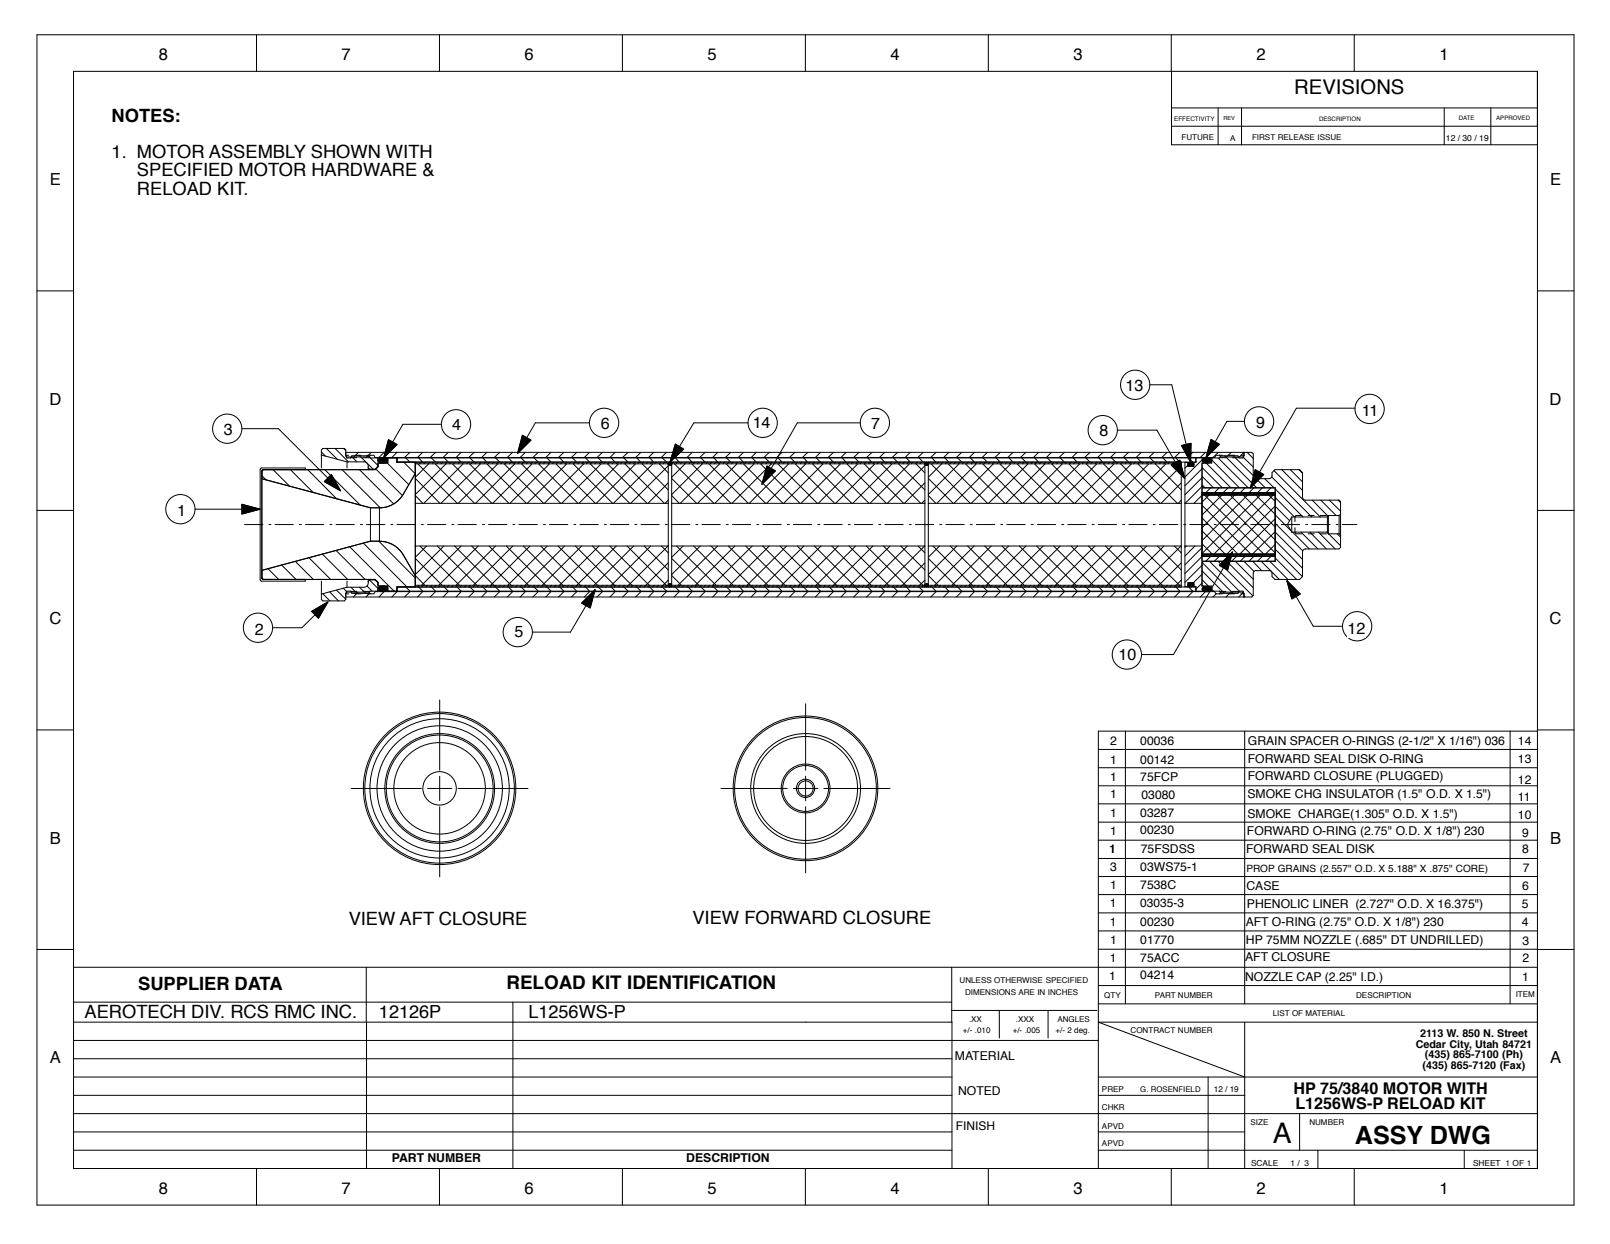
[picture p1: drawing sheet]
<svg xmlns="http://www.w3.org/2000/svg" width="279mm" height="216mm" viewBox="0 0 279 216" stroke-linecap="round" stroke-linejoin="round" font-family="sans-serif">
<g fill="none" stroke="#000" stroke-width=".17">
<path d="M6.4 6h266.8v203.1h-266.8zM12.8 12.4h254v190.4h-254zM44.5 6v6.4M76.3 6v6.4M108 6v6.4M139.8 6v6.4M171.5 6v6.4M203.3 6v6.4M203.3 18.7h63.5M203.3 12.4v12.7h63.5M211.4 18.7v6.4M215.5 18.7v6.4"/>
<path d="M235 6v6.4M250.6 18.7v6.4M258.7 18.7v6.4M203.3 21.9h63.5M6.4 50.5h6.4M266.8 50.5h6.4M6.4 88.6h6.4M266.8 88.6h6.4M6.4 126.7h6.4M190.6 139.5h76.2M190.6 136.4h76.2M190.6 133.2h76.2"/>
<path d="M190.6 130.1h76.2M195.3 126.9v47.3M216 126.9v47.3M262.1 126.9v47.3M266.8 126.7h6.4M266.8 126.9h-76.2v75.9M190.6 158.4h76.2M190.6 155.3h76.2M190.6 152.1h76.2M190.6 149h76.2M190.6 145.8h76.2M190.6 142.7h76.2"/>
<path d="M6.4 164.8h6.4M12.8 167.9h254M12.8 177.4h152.4v25.4M12.8 173.9h152.4M63.6 167.9v9.4M63.6 177.4v25.4M89 173.9v28.9M165.2 167.9v9.5M165.2 175.4h25.2M173.4 175.4v4.7M181.9 175.4v4.7M190.6 174.2h76.2"/>
<path d="M190.6 171h76.2M190.6 164.7h76.2M190.6 161.6h76.2M216 177.4v25.4M266.8 177.4h-76.2l25.4 9.5M266.8 164.8h6.4M12.8 199.6h152.4M12.8 193.3h254M12.8 190.1h152.4M12.8 180.6h177.8M12.8 183.7h152.4M12.8 186.9h152.4"/>
<path d="M12.8 196.4h152.4M190.6 199.6h76.2M190.6 190.1h25.4M190.6 186.9h76.2M190.6 196.4h25.4M209.7 186.9v15.9M225.5 193.3v6.3M228.7 199.6v3.2M254.1 199.6v3.2M44.5 202.8v6.3M76.3 202.8v6.3M108 202.8v6.3"/>
<path d="M139.8 202.8v6.3M171.5 202.8v6.3M203.3 202.8v6.3M235 202.8v6.3"/>
</g>
<g fill="#fff">
<path d="M60.5 158.2h31v3.1h-31z"/>
<path d="M120.2 157.9h41.4v3.1h-41.4z"/>
</g>
<g fill="none" stroke="#000" stroke-width=".17">
<path d="M54.1 106.1l2.8-1.6-1.6 2.8zM54.7 106.7l-2.3 2.2h-5.1"/>
<circle cx="44.8" cy="108.9" r="2.54"/>
</g>
<path d="M54.1 106.1l2.8-1.7-1.6 2.9z" fill="#000"/>
<path d="M44.2 108h1.6v2.8h-1.6z" fill="#fff"/>
<g fill="none" stroke="#000" stroke-width=".17">
<path d="M33.8 88.4h8.2M42 87.5l3.1 .9-3.1 .8z"/>
<circle cx="31.3" cy="88.4" r="2.54"/>
</g>
<path d="M42 87.5l3.1 .9-3.1 .8z" fill="#000"/>
<path d="M30.7 87.3h1.6v2.8h-1.6z" fill="#fff"/>
<g fill="none" stroke="#000" stroke-width=".17">
<path d="M67.4 76.3l1.5 .9-2.3 2.3zM76.6 73.6h-6.7l-1.8 3.1"/>
<circle cx="79.1" cy="73.6" r="2.54"/>
</g>
<path d="M67.4 76.3l1.5 .8-2.3 2.4z" fill="#000"/>
<path d="M78.5 72.4h1.5v2.8h-1.5z" fill="#fff"/>
<g fill="none" stroke="#000" stroke-width=".17">
<path d="M100.9 104.7l2.4-2.4-.9 3.2zM101.7 105.1l-2.7 4.6h-6.6"/>
<circle cx="89.9" cy="109.7" r="2.54"/>
</g>
<path d="M100.9 104.7l2.4-2.4-.9 3.2z" fill="#000"/>
<path d="M89.3 108.3h1.6v2.8h-1.6z" fill="#fff"/>
<g fill="none" stroke="#000" stroke-width=".17">
<path d="M149.3 73.4h-10.9l-4.6 7.9M133.1 80.9l1.5 .8-2.4 2.4z"/>
<circle cx="151.8" cy="73.4" r="2.54"/>
</g>
<path d="M133.1 80.9l1.4 .8-2.3 2.3z" fill="#000"/>
<path d="M151.2 72.2h1.5v2.8h-1.5z" fill="#fff"/>
<g fill="none" stroke="#000" stroke-width=".17">
<path d="M193.9 74.7h6.9l3.2 5.6M203.3 80.7l1.4-.8 .9 3.1z"/>
<circle cx="191.4" cy="74.7" r="2.54"/>
</g>
<path d="M203.3 80.7l1.4-.8 .9 3.1z" fill="#000"/>
<path d="M190.8 73.6h1.6v2.8h-1.6z" fill="#fff"/>
<g fill="none" stroke="#000" stroke-width=".17">
<path d="M210.2 76.3l1.4 .8-2.3 2.3zM216 73.1h-3.1l-2 3.6"/>
<circle cx="218.5" cy="73.1" r="2.54"/>
</g>
<path d="M210.2 76.3l1.4 .8-2.3 2.3z" fill="#000"/>
<path d="M218 72.2h1.6v2.8h-1.6z" fill="#fff"/>
<g fill="none" stroke="#000" stroke-width=".17">
<path d="M223.3 100.8l2.4 2.3-1.5 .8zM224.9 103.5l3 5.2h5.1"/>
<circle cx="235.5" cy="108.7" r="2.54"/>
</g>
<path d="M223.3 100.8l2.3 2.3-1.4 .8z" fill="#000"/>
<path d="M233.9 107.8h3.1v2.8h-3.1z" fill="#fff"/>
<circle cx="195.6" cy="113.6" r="2.54" fill="none" stroke="#000" stroke-width=".17"/>
<path d="M194.1 112.4h3.1v2.8h-3.1z" fill="#fff"/>
<g fill="none" stroke="#000" stroke-width=".17">
<path d="M212.3 98.5l-8.7 15.1h-5.5M213.9 95.8l-.9 3.2-1.4-.9z"/>
<circle cx="237.7" cy="71" r="2.54"/>
</g>
<path d="M213.9 95.8l-.9 3.1-1.4-.8z" fill="#000"/>
<path d="M236.3 70h3v2.8h-3z" fill="#fff"/>
<g fill="none" stroke="#000" stroke-width=".17">
<path d="M235.1 70.8h-10.1l-6.4 11.1M217.8 81.5l1.5 .9-2.3 2.3z"/>
<circle cx="39.4" cy="74.4" r="2.54"/>
</g>
<path d="M217.8 81.5l1.5 .8-2.3 2.4z" fill="#000"/>
<path d="M38.8 73.3h1.6v2.8h-1.6z" fill="#fff"/>
<g fill="none" stroke="#000" stroke-width=".17">
<path d="M42 74.4h6.3l8.6 8.6M90.7 75.5l1.4 .9-2.3 2.3zM102.3 73.4h-9.4l-1.5 2.6M57.5 82.4l1.6 2.8-2.8-1.6z"/>
<circle cx="104.8" cy="73.4" r="2.54"/>
</g>
<path d="M90.6 75.5l1.5 .9-2.3 2.3zM57.5 82.3l1.6 2.9-2.8-1.6z" fill="#000"/>
<path d="M104.2 72.3h1.6v2.8h-1.6z" fill="#fff"/>
<g fill="none" stroke="#000" stroke-width=".17">
<path d="M117.2 77.1l1.4 .9-2.3 2.2zM129.8 73.4h-9.4l-2.5 4.1"/>
<circle cx="132.4" cy="73.4" r="2.54"/>
</g>
<path d="M117.2 77.1l1.4 .8-2.3 2.3z" fill="#000"/>
<path d="M130.6 72.2h3.2v2.8h-3.2z" fill="#fff"/>
<g fill="none" stroke="#000" stroke-width=".17">
<path d="M199.5 66.8h3.8l2.5 10.3M205 77.3l1.7-.4-.1 3.3z"/>
<circle cx="197" cy="66.8" r="2.54"/>
</g>
<path d="M205 77.3l1.7-.4-.1 3.3z" fill="#000"/>
<path d="M195.3 65.6h3.1v2.8h-3.1z" fill="#fff"/>
<g fill="none" stroke="#000" stroke-width=".17">
<path d="M55.8 79l4.4 1.2M55.8 78.4l.7 .7M56.6 77.8l1.9 1.9M58.1 77.8l2.4 2.4M59.6 77.8l.4 .4M60 78.5h157.2l.3 .3v3.7l.2 .5 .3 .1M60 79l.2 .3h3.9l.1-.3h.7l.2 .4h145.7l.2-.4h.6l.2 .3h3.9l.2-.3M61 79.2l1 1M62.2 78.5l-.8 .8M62.4 79.1l1.2 1.2M63.9 79.1l.3 .3M64.1 79.4h.1"/>
<path d="M64.3 79.5l1.3 1.3M64.5 78.5l-.9 .8M65.7 79.7a1.06 1.06 0 0 1 1.6 .2 .98 .98 0 0 1-1.7 0zM65.8 79.6l.8 .8 .6-.7M65.9 79.5l.9 .8M66 79.5l-.4 .4 .4 .4M66.1 79.4l.9 .9M66.7 78.5l-.9 .9M66.8 79.4l-.9 .8M66.9 79.4l.4 .5M67 79.5l-.9 .8M67.1 79.6l-.8 .8-.6-.7"/>
<path d="M67.3 79.9l-.4 .4M68.9 79.5v.7M68.9 78.5l-.9 .9M70.4 79.5l.7 .7M71.1 78.5l-.9 .9M72.7 79.5l.6 .7M73.3 78.5l-.8 .9M74.9 79.5l.7 .7M75.6 78.5l-.9 .9M77.1 79.5l.7 .7M77.8 78.5l-.9 .9M79.3 79.5l.7 .7"/>
<path d="M80 78.5l-.9 .9M81.6 79.5l.7 .7M82.3 78.5l-1 .9M83.8 79.5l.7 .7M84.5 78.5l-.9 .9M86 79.5l.7 .7M86.7 78.5l-.9 .9M88.2 79.5l.7 .7M89 78.5l-1 .9M90.4 79.5l.8 .7M91.2 78.5l-.9 .9M92.7 79.5l.7 .7"/>
<path d="M93.4 78.5l-.9 .9M94.9 79.5l.7 .7M95.6 78.5l-.9 .9M97.1 79.5l.8 .7M97.9 78.5l-1 .9M99.4 79.5l.7 .7M100.1 78.5l-.9 .9M101.6 79.5l.7 .7M102.3 78.5l-.9 .9M103.8 79.5l.7 .7M104.5 78.5l-.9 .9M106.1 79.5l.6 .7"/>
<path d="M106.7 78.5l-.8 .9M108.3 79.5l.7 .7M109 78.5l-.9 .9M110.5 79.5l.7 .7M111.2 78.5l-.9 .9M112.8 79.5l.6 .7M113.4 78.5l-.9 .9M115 79.5l.7 .7M115.7 78.5l-1 .9M117.2 79.5l.7 .7M117.9 78.5l-.9 .9M119.4 79.5l.7 .7"/>
<path d="M120.1 78.5l-.9 .9M121.6 79.5l.8 .7M122.4 78.5l-1 .9M123.9 79.5l.7 .7M124.6 78.5l-.9 .9M126.1 79.5l.7 .7M126.8 78.5l-.9 .9M128.3 79.5l.7 .7M129 78.5l-.9 .9M130.5 79.5l.8 .7M131.3 78.5l-.9 .9M132.8 79.5l.7 .7"/>
<path d="M133.5 78.5l-.9 .9M135 79.5l.7 .7M135.7 78.5l-.9 .9M137.2 79.5l.7 .7M137.9 78.5l-.9 .9M139.5 79.5l.6 .7M140.2 78.5l-.9 .9M141.7 79.5l.7 .7M142.4 78.5l-.9 .9M143.9 79.5l.7 .7M144.6 78.5l-.9 .9M146.2 79.5l.6 .7"/>
<path d="M146.8 78.5l-.9 .9M148.4 79.5l.7 .7M149.1 78.5l-1 .9M150.6 79.5l.7 .7M151.3 78.5l-.9 .9M152.8 79.5l.7 .7M153.5 78.5l-.9 .9M155 79.5l.8 .7M155.8 78.5l-1 .9M157.3 79.5l.7 .7M158 78.5l-.9 .9M159.5 79.5l.7 .7"/>
<path d="M160.2 78.5l-.9 .9M161.7 79.5l.7 .7M162.5 78.5l-1 .9M164 79.5l.7 .7M164.7 78.5l-.9 .9M166.2 79.5l.7 .7M166.9 78.5l-.9 .9M168.4 79.5l.7 .7M169.1 78.5l-.9 .9M170.6 79.5l.7 .7M171.3 78.5l-.8 .9M172.9 79.5l.7 .7"/>
<path d="M173.6 78.5l-.9 .9M175.1 79.5l.7 .7M175.8 78.5l-.9 .9M177.3 79.5l.7 .7M178 78.5l-.9 .9M179.6 79.5l.6 .7M180.2 78.5l-.9 .9M181.8 79.5l.7 .7M182.5 78.5l-.9 .9M184 79.5l.7 .7M184.7 78.5l-.9 .9M186.2 79.5l.7 .7"/>
<path d="M186.9 78.5l-.9 .9M188.4 79.5l.8 .7M189.2 78.5l-1 .9M190.7 79.5l.7 .7M191.4 78.5l-.9 .9M192.9 79.5l.7 .7M193.6 78.5l-.9 .9M195.1 79.5l.8 .7M195.9 78.5l-1 .9M197.4 79.5l.7 .7M198.1 78.5l-.9 .9M199.6 79.5l.7 .7"/>
<path d="M200.3 78.5l-.9 .9M201.8 79.5l.7 .7M202.5 78.5l-.9 .9M204.1 79.5l.6 .7M204.7 78.5l-.8 .9M206.3 79.5l.7 .7M207 78.5l-.9 .9M207.5 79.5v.7h-.3v.8h-1.1v-.8h-.5v21.6h.5v-.7h1.1v.7h.3v.8M208.6 79.7l5 4.9M208.7 79.7a1.06 1.06 0 0 1 1.6 .2 .98 .98 0 0 1-1.7 0zM208.8 79.6l.8 .8 .6-.7M209 79.5h-141.7v.9h-1.5l-.2 .1"/>
<path d="M209 79.5l-.4 .4 .4 .4M209 79.5v.8M209.1 79.4l.9 .9M209.2 78.5l-.9 .9M209.7 79.4l-.8 .8M209.9 79.4l.4 .5M210 79.5l-.9 .8M210.1 79.6l-.8 .8M210.3 79.8l4.8 4.8M210.3 79.9l-.4 .4M211.4 79.5l5.2 5.1M211.4 78.5l-.9 .9"/>
<path d="M212.5 79.1l5.6 5.5M213.7 78.5l-.9 .8M214 79.1l3.5 3.4M214.9 79.4h.1M215.1 79.3l.8-.8v.6l-.2 .4h-.7l-.2-.4h-2.9l-.3 .4h-1.2l-.1 .1v.8h-1.5l-.2 .1M215.8 79.4l1.7 1.6M216.4 78.5l1.1 1.1M45.4 83.1l18.9 5M45.4 82.6l.8 .7M45.4 81.8l.3-.3h19.4l.5-.5v-.5l.2-.1h1.5v-.9h1.6v.7h3l.2 .1v1.9l-2.1 3.6a4.8 4.8 0 0 1-4.1 2.3h-1.6l-18.9-5zM45.4 99l18.9-5.1a6.1 6.1 0 0 1 4.4 .9l1 1.1 2.4 4v1.8l-.2 .2h-3v.7h-1.6v-.9h-1.5l-.2-.1v-.5l-.5-.5h-19.4l-.3-.3zM45.7 81.5l-.3 .3"/>
<path d="M46.5 98.7l1.9 1.9M47.4 81.5l2.9 2.9M48.9 98.1l2.5 2.5M50.4 81.5l4 4M51.2 97.4l3.2 3.2M53 81.5v-.3h-7.6l-.3 .3v19.1l.3 .3h7.6v-.3M53.4 81.5l5 5.1M53.6 96.8l3.8 3.8M55.8 81.2v-3.1l.2-.3h3.8l.2 .3v1l.2 .4h.7l.2-.4h2.9l.2 .4h1.3l.1 .1v1.4l-.5 .5M55.9 96.2l4.4 4.4M56.4 81.5l6.1 6.2M58.3 95.5l5.1 5.1"/>
<path d="M59.4 81.5l6.6 6.6M60.2 80.2h2.9M60.2 80.2v1M60.7 94.9l7.7 7.7M62.4 81.5l5.9 5.9M63.1 94.3l7.5 7.6M63.1 80.1a.76 .76 0 0 1 .8 .8v.6M63.7 80.4l1 1M63.9 81.2l.3 .2M64.2 81.4h.9M64.2 81.4v.1M64.3 88.1h1.5v5.8"/>
<path d="M64.3 93.9h1.5M64.3 88.1v5.8M64.3 93.9l-18.9 5.1M65.1 81.5l-19.6 .1-.1 18.8 .2 .2h19.5M65.1 81.4v.1M65.2 81.4l4.6 4.6M65.6 80.9l-.5 .5M65.7 80.1l.6-.7 .8 .8M65.7 93.9l6.4 6.4M65.9 93.9a4.8 4.8 0 0 1 4.1 2.4l2.1 3.6 1.6 1.7M67.2 80.4l3.7 3.7M67.2 80.1l-.6-.7-.8 .8"/>
<path d="M68.9 80.2h138.6M70 85.8a4.8 4.8 0 0 1-4.1 2.3M70 80.2l2 2M71.9 80.2l.2 .1M72.1 87.4h43.9M72.1 80.2v21.7M72.1 94.8h43.9M72.1 83l4.2 4.4M72.1 86l1.3 1.4M72.1 96.9l4.6 4.7M72.1 82.2l-2.1 3.5M72.3 80.2l-.2 .3h43.9"/>
<path d="M72.5 80.5l6.9 6.9M72.9 94.8l6.8 6.8M73.1 80.2l-.3 .3M73.8 80.2l-.2 .3M74 94.8l-1.9 1.9M74.4 80.5l-2.3 2.3M74.6 80.2l-.3 .3M75.3 80.2l-.3 .3M75.5 80.5l6.9 6.9M75.9 94.8l6.8 6.8M76.1 80.2l-.3 .3M76.8 80.2l-.3 .3"/>
<path d="M77 94.8l-4.9 4.9M77.4 80.5l-5.3 5.3M77.5 80.2l-.2 .3M78.3 80.2l-.3 .3M78.5 80.5l6.9 6.9M78.9 94.8l6.8 6.8M79 80.2l-.2 .3M79.8 80.2l-.3 .3M80 94.8l-6.8 6.8M80.4 80.5l-6.8 6.9M80.5 80.2l-.3 .3M81.3 80.2l-.3 .3"/>
<path d="M81.5 80.5l6.8 6.9M81.9 94.8l6.8 6.8M82 80.2l-.3 .3M82.7 80.2l-.3 .3M83 94.8l-6.9 6.8M83.4 80.5l-6.9 6.9M83.5 80.2l-.3 .3M84.2 80.2l-.2 .3M84.5 80.5l6.8 6.9M84.9 94.8l6.8 6.8M84.9 80.2l-.2 .3M85.7 80.2l-.3 .3"/>
<path d="M86 94.8l-6.9 6.8M86.4 80.5l-6.9 6.9M86.5 80.2l-.3 .3M87.2 80.2l-.3 .3M87.5 80.5l6.8 6.9M87.9 94.8l6.8 6.8M87.9 80.2l-.2 .3M88.7 80.2l-.3 .3M89 94.8l-6.9 6.8M89.3 80.5l-6.8 6.9M89.4 80.2l-.3 .3M90.1 80.2l-.2 .3"/>
<path d="M90.5 80.5l6.8 6.9M90.8 94.8l6.9 6.8M90.9 80.2l-.3 .3M91.6 80.2l-.2 .3M92 94.8l-6.8 6.8M92.4 80.5l-6.9 6.9M92.4 80.2l-.3 .3M93.1 80.2l-.2 .3M93.5 80.5l6.8 6.9M93.8 94.8l6.9 6.8M93.9 80.2l-.3 .3M94.6 80.2l-.3 .3"/>
<path d="M95 94.8l-6.9 6.8M95.4 80.2l-.3 .3M95.4 80.5l-6.9 6.9M96.1 80.2l-.3 .3M96.5 80.5l6.8 6.9M96.8 80.2l-.2 .3M96.8 94.8l6.9 6.8M97.6 80.2l-.3 .3M98 94.8l-6.9 6.8M98.3 80.2l-.2 .3M98.4 80.5l-6.9 6.9M99.1 80.2l-.3 .3"/>
<path d="M99.5 80.5l6.8 6.9M99.8 80.2l-.3 .3M99.8 94.8l6.9 6.8M100.6 80.2l-.3 .3M100.9 94.8l-6.8 6.8M101.3 80.2l-.3 .3M101.3 80.5l-6.8 6.9M102 80.2l-.3 .3M102.4 80.5l6.9 6.9M102.8 80.2l-.3 .3M102.8 94.8l6.9 6.8M103.5 80.2l-.3 .3"/>
<path d="M103.9 94.8l-6.8 6.8M104.2 80.2l-.2 .3M104.3 80.5l-6.8 6.9M105 80.2l-.2 .3M105.4 80.5l6.9 6.9M105.7 80.2l-.2 .3M105.8 94.8l6.9 6.8M106.5 80.2l-.3 .3M107 94.8l-6.9 6.8M107.3 80.2l-.3 .3M107.3 80.5l-6.8 6.9M108 80.2l-.3 .3"/>
<path d="M108.7 80.2l-.3 .3 6.9 6.9M108.8 94.8l6.8 6.8M109.5 80.2l-.3 .3M110 94.8l-6.9 6.8M110.2 80.2l-.3 .3M110.3 80.5l-6.8 6.9M110.9 80.2l-.2 .3M111.4 80.5l4.6 4.5M111.7 80.2l-.3 .3M111.8 94.8l4.2 4.1M112.4 80.2l-.2 .3M112.9 94.8l-7 7.1"/>
<path d="M113.2 80.2l-.3 .3M113.3 80.5l-6.9 6.9M113.9 80.2l-.3 .3M114.7 80.2l-.3 .3 1.6 1.6M114.8 94.8l1.2 1.1M115.4 80.2l-.3 .3M115.9 94.8l-7.1 7.1M116 80.2v21.7M116 80.4l-.1 .1M116 86.8l-.6 .6M116 83.8l-3.5 3.6M116 80.8l-6.5 6.6"/>
<path d="M116 97.7l-3.9 3.9M116 80.6l.2 .2M116 80.4l.4 .4M116.1 80.3l.4 .4M116.2 80.2l.4 .4M116.3 80.2l-.3 .3M116.4 80.2l.2 .2-.4 .4M116.4 80.2l-.4 .4M116.5 80.3l-.4 .4M116.5 80.7l-.1 .1M116.6 87.4h43.9M116.6 80.5h43.9"/>
<path d="M116.6 94.8h43.9M116.6 80.2v21.7M116.6 83l4.3 4.4M116.6 86l1.3 1.4M116.6 96.9l4.7 4.7M116.6 99.9l1.7 1.7M116.9 80.2l-.3 .3M117 80.5l6.9 6.9M117.4 94.8l6.9 6.8M117.6 80.2l-.3 .3M118.3 80.2l-.2 .3M118.6 94.8l-2 1.9"/>
<path d="M118.9 80.5l-2.3 2.3M119.1 80.2l-.3 .3M119.8 80.2l-.2 .3M120 80.5l6.9 6.9M120.4 94.8l6.8 6.8M120.6 80.2l-.3 .3M121.3 80.2l-.2 .3M121.5 94.8l-4.9 4.9M121.9 80.5l-5.3 5.3M122.1 80.2l-.3 .3M122.8 80.2l-.3 .3M123 80.5l6.9 6.9"/>
<path d="M123.4 94.8l6.8 6.8M123.5 80.2l-.2 .3M124.3 80.2l-.3 .3M124.5 94.8l-6.8 6.8M124.9 80.5l-6.9 6.9M125 80.2l-.3 .3M125.8 80.2l-.3 .3M126 80.5l6.9 6.9M126.4 94.8l6.8 6.8M126.5 80.2l-.2 .3M127.2 80.2l-.2 .3M127.5 94.8l-6.8 6.8"/>
<path d="M127.9 80.5l-6.8 6.9M128 80.2l-.3 .3M128.8 80.2l-.3 .3M129 80.5l6.9 6.9M129.4 94.8l6.8 6.8M129.5 80.2l-.3 .3M130.2 80.2l-.3 .3M130.5 94.8l-6.8 6.8M130.9 80.5l-6.8 6.9M131 80.2l-.3 .3M131.7 80.2l-.3 .3M132 80.5l6.8 6.9"/>
<path d="M132.4 94.8l6.8 6.8M132.4 80.2l-.2 .3M133.2 80.2l-.3 .3M133.5 94.8l-6.9 6.8M133.9 80.5l-6.9 6.9M133.9 80.2l-.2 .3M134.7 80.2l-.3 .3M135 80.5l6.8 6.9M135.4 94.8l6.8 6.8M135.4 80.2l-.3 .3M136.2 80.2l-.3 .3M136.5 94.8l-6.9 6.8"/>
<path d="M136.9 80.2l-.3 .3M136.9 80.5l-6.9 6.9M137.6 80.2l-.2 .3M138 80.5l6.8 6.9M138.4 94.8l6.8 6.8M138.4 80.2l-.3 .3M139.1 80.2l-.2 .3M139.5 94.8l-6.8 6.8M139.8 80.5l-6.8 6.9M139.9 80.2l-.3 .3M140.6 80.2l-.2 .3M141 80.5l6.8 6.9"/>
<path d="M141.3 94.8l6.9 6.8M141.4 80.2l-.3 .3M142.1 80.2l-.3 .3M142.5 94.8l-6.8 6.8M142.9 80.2l-.3 .3M142.9 80.5l-6.9 6.9M143.6 80.2l-.3 .3M144 80.5l6.8 6.9M144.3 80.2l-.3 .3M144.3 94.8l6.9 6.8M145.1 80.2l-.3 .3M145.5 94.8l-6.9 6.8"/>
<path d="M145.8 80.2l-.3 .3M145.9 80.5l-6.9 6.9M146.5 80.2l-.2 .3M147 80.5l6.8 6.9M147.3 80.2l-.3 .3M147.3 94.8l6.9 6.8M148 80.2l-.2 .3M148.5 94.8l-6.9 6.8M148.8 80.2l-.3 .3M148.9 80.5l-6.9 6.9M149.5 80.2l-.3 .3M150 80.5l6.8 6.9"/>
<path d="M150.3 80.2l-.3 .3M150.3 94.8l6.9 6.8M151 80.2l-.3 .3M151.5 94.8l-6.9 6.8M151.7 80.2l-.2 .3M151.8 80.5l-6.8 6.9M152.5 80.2l-.3 .3M152.9 80.5l6.9 6.9M153.2 80.2l-.2 .3M153.3 94.8l6.9 6.8M154 80.2l-.3 .3M154.5 94.8l-6.9 6.8"/>
<path d="M154.7 80.2l-.2 .3M154.8 80.5l-6.8 6.9M155.5 80.2l-.3 .3M156.2 80.2l-.3 .3 4.6 4.5M156.3 94.8l4.2 4.1M157 80.2l-.3 .3M157.5 94.8l-6.9 6.8M157.7 80.2l-.3 .3M157.8 80.5l-6.8 6.9M158.4 80.2l-.2 .3M159.2 80.2l-.3 .3 1.6 1.6M159.3 94.8l1.2 1.1"/>
<path d="M159.9 80.2l-.2 .3M160.5 94.8l-7.2 7.1M160.5 80.2v21.7M160.5 80.4l-.1 .1M160.5 86.8l-.5 .6M160.5 83.8l-3.5 3.6M160.5 80.8l-6.5 6.6M160.5 97.7l-3.9 3.9M160.5 80.4l.4 .4M160.5 80.6l.2 .2M160.6 80.3l.4 .4M160.7 80.2l.4 .4"/>
<path d="M160.8 80.2l-.3 .3M160.8 80.2l.3 .2-.4 .4M160.9 80.2l-.4 .4M161 80.3l-.4 .4M161.1 80.7l-.1 .1M161.1 87.4h43.9M161.1 80.5h43.9M161.1 94.8h43.9M161.1 80.2v21.7M161.1 83l4.3 4.4M161.1 86l1.3 1.4M161.1 96.9l4.7 4.7"/>
<path d="M161.1 99.9l1.7 1.7M161.4 80.2l-.3 .3M161.6 80.5l6.8 6.9M161.9 94.8l6.9 6.8M162.1 80.2l-.2 .3M162.9 80.2l-.3 .3M163 94.8l-1.9 1.9M163.4 80.5l-2.3 2.3M163.6 80.2l-.3 .3M164.4 80.2l-.3 .3M164.5 80.5l6.9 6.9M164.9 94.8l6.9 6.8"/>
<path d="M165.1 80.2l-.3 .3M165.8 80.2l-.3 .3M166.1 94.8l-5 4.9M166.4 80.5l-5.3 5.3M166.6 80.2l-.3 .3M167.3 80.2l-.3 .3M167.5 80.5l6.9 6.9M167.9 94.8l6.9 6.8M168 80.2l-.2 .3M168.8 80.2l-.2 .3M169.1 94.8l-6.9 6.8M169.4 80.5l-6.8 6.9"/>
<path d="M169.5 80.2l-.2 .3M170.3 80.2l-.3 .3M170.5 80.5l6.9 6.9M170.9 94.8l6.8 6.8M171 80.2l-.2 .3M171.8 80.2l-.3 .3M172 94.8l-6.8 6.8M172.4 80.5l-6.9 6.9M172.5 80.2l-.3 .3M173.2 80.2l-.2 .3M173.5 80.5l6.9 6.9M173.9 94.8l6.8 6.8"/>
<path d="M174 80.2l-.3 .3M174.7 80.2l-.2 .3M175 94.8l-6.8 6.8M175.4 80.5l-6.8 6.9M175.5 80.2l-.3 .3M176.2 80.2l-.2 .3M176.5 80.5l6.9 6.9M176.9 94.8l6.8 6.8M177 80.2l-.3 .3M177.7 80.2l-.3 .3M178 94.8l-6.8 6.8M178.4 80.5l-6.8 6.9"/>
<path d="M178.5 80.2l-.3 .3M179.2 80.2l-.3 .3M179.5 80.5l6.9 6.9M179.9 94.8l6.8 6.8M179.9 80.2l-.2 .3M180.7 80.2l-.3 .3M181 94.8l-6.8 6.8M181.4 80.5l-6.8 6.9M181.4 80.2l-.2 .3M182.2 80.2l-.3 .3M182.5 80.5l6.8 6.9M182.9 94.8l6.8 6.8"/>
<path d="M182.9 80.2l-.3 .3M183.7 80.2l-.3 .3M184 94.8l-6.9 6.8M184.4 80.2l-.3 .3M184.4 80.5l-6.9 6.9M185.1 80.2l-.3 .3M185.5 80.5l6.8 6.9M185.9 80.2l-.3 .3M185.9 94.8l6.8 6.8M186.6 80.2l-.3 .3M187 94.8l-6.9 6.8M187.3 80.2l-.2 .3"/>
<path d="M187.4 80.5l-6.9 6.9M188.1 80.2l-.3 .3M188.5 80.5l6.8 6.9M188.8 80.2l-.2 .3M188.9 94.8l6.8 6.8M189.6 80.2l-.3 .3M190 94.8l-6.8 6.8M190.3 80.2l-.2 .3M190.4 80.5l-6.9 6.9M191.1 80.2l-.3 .3M191.5 80.5l6.8 6.9M191.8 80.2l-.3 .3"/>
<path d="M191.8 94.8l6.9 6.8M192.6 80.2l-.3 .3M193 94.8l-6.8 6.8M193.3 80.2l-.3 .3M193.4 80.5l-6.9 6.9M194 80.2l-.2 .3M194.5 80.5l6.8 6.9M194.8 80.2l-.3 .3M194.8 94.8l6.9 6.8M195.5 80.2l-.2 .3M196 94.8l-6.9 6.8M196.3 80.2l-.3 .3"/>
<path d="M196.4 80.5l-6.9 6.9M197 80.2l-.3 .3M197.8 80.2l-.3 .3 6.8 6.9M197.8 94.8l6.9 6.8M198.5 80.2l-.3 .3M199 94.8l-6.9 6.8M199.2 80.2l-.2 .3M199.4 80.5l-6.9 6.9M200 80.2l-.3 .3M200.7 80.2l-.2 .3 4.5 4.5M200.9 94.8l4.1 4.1M201.5 80.2l-.3 .3"/>
<path d="M202 94.8l-7.1 7.1M202.2 80.2l-.2 .3M202.3 80.5l-6.8 6.9M203 80.2l-.3 .3M203.7 80.2l-.3 .3 1.6 1.6M203.8 94.8l1.2 1.1M204.4 80.2l-.2 .3M205 94.8l-7.2 7.1M205 97.7l-4.2 4.2M205 80.2v21.7M205 80.4l-.1 .1M205 86.8l-.5 .6"/>
<path d="M205 83.8l-3.5 3.6M205 80.8l-6.5 6.6M205.6 87.4h3M205.6 94.8h3M205.8 94.8l-.2 .2M206.1 80.8l-.5 .5M206.2 80.6l.2 .3M206.2 80.4a.5 .5 0 0 1 .6-.2 .5 .5 0 0 1 .3 .6 .5 .5 0 0 1-.6 .2 .5 .5 0 0 1-.3-.6zM206.2 80.5l.5 .4M206.3 80.4v-.1l.6 .6M206.5 80.2l.6 .6M206.7 80.2l-.5 .5"/>
<path d="M206.7 80.2l.5 .5M206.9 80.2l-.6 .6M207 80.3l-.6 .6M207.1 80.7l-.2 .2M207.1 80.5l-.4 .4M207.4 94.8l-1.8 1.7M208.6 85.9h12.7v10.3h-12.7zM208.6 85.5h12.7l-10.6 10.7M208.6 85.9h12.7M208.6 96.2h12.7M208.6 84.4l.3 .2h12.4v12.8h-12.4l-.3 .3M208.6 95.1l-3 2.9"/>
<path d="M208.6 94.4l1.8 1.8-.4 .4M208.6 87.7l8.5 8.5M208.6 89.9l6.2 6.3M208.6 92.1l4 4.1M208.6 84.4l-2.9 3M208.6 99.1l3.9 3.9M208.6 84.1l.5 .5M208.6 82.7l2 1.9M208.6 81.1l3.5 3.5M208.6 97.4h12.7M208.6 85.5h12.7M208.6 84.7h12.7"/>
<path d="M208.6 86l-1.4 1.4M208.6 82.9l-3 3M208.6 81.3l-3 3M208.6 99.7l-1.5 1.4M208.6 98.1l-3 3M208.6 97.6l5.4 5.4M208.6 80.1l.7-.7 .8 .8M208.8 85.5l-.2 .2M208.8 96.2l-.2 .2M208.9 85.5l-.3 .4M208.9 96.2l-.3 .3M209 80.3h-.4v21.4l.5 .1-.1 .8h-141.7v-.9h-1.5l-.2-.1"/>
<path d="M209 85.9l10.3 10.3M209.1 85.5l-.4 .4M209.1 96.2l-.4 .4M209.3 85.5l-.4 .4M209.3 96.2l-.4 .4M209.5 85.5l-.4 .4M209.5 96.2l-.4 .4M209.7 85.5l-.4 .4M209.7 96.2l-.4 .4M209.7 80.3l-.8-.8-3.3 3.3M209.8 85.5l-.4 .4M209.8 96.2l-.4 .4"/>
<path d="M209.9 97.4l5.2 5.2M210 85.5l-.4 .4M210 96.2l-.4 .4M210.1 84.7l-.8 .8M210.1 96.6l-.8 .8M210.2 85.5l-1.6 1.6M210.2 96.2l-.4 .4M210.2 80.1l-.6-.7-.8 .8M210.4 85.5l-.4 .4M210.5 85.5l-.3 .4M210.5 96.2l-.3 .4M210.8 85.5l-.5 .4"/>
<path d="M210.8 96.2l-.5 .4M210.9 85.5l-.4 .4M210.9 96.2l-.4 .4M211.1 85.5l-.4 .4M211.1 96.2l-.4 .4M211.3 85.5l-.4 .4M211.3 96.2l-.4 .4M211.4 97.4l6 6M211.4 85.5l-.3 .4M211.4 96.2l-.3 .4M211.6 84.7l-.8 .8M211.6 96.6l-.8 .8"/>
<path d="M211.6 85.5l-.3 .4 10 10M211.6 96.2l-.3 .4M211.8 85.5l-.4 .4M211.8 96.2l-.4 .4M212 85.5l-.4 .4M212 96.2l-.4 .4M212.1 85.9l-3.5 3.5M212.2 85.5l-.4 .4M212.2 96.2l-.4 .4M212.4 85.5l-.5 .4M212.4 96.2l-.5 .4M212.5 85.5l-.3 .4"/>
<path d="M212.5 96.2l-.3 .4M212.7 85.5l-.4 .4M212.7 96.2l-.4 .4M212.9 85.5l-.4 .4M212.9 96.2l-.4 .4M212.9 97.4l4.6 4.6M213.1 85.5l-.4 .4M213.1 96.2l-.4 .4M213.1 96.6l-.8 .8M213.1 84.7l-.8 .8M213.3 85.5l-.4 .4M213.3 96.2l-.4 .4"/>
<path d="M213.4 85.5l-.4 .4M213.4 96.2l-.4 .4M213.5 85.9l7.8 7.8M213.6 85.5l-.4 .4M213.6 96.2l-.4 .4M213.8 85.5l-.4 .4M213.8 96.2l-.4 .4M214 85.5l-.4 .4M214 96.2l-.4 .4M214.1 85.5l-.3 .4M214.1 96.2l-.3 .4M214.3 85.9l-5.7 5.7"/>
<path d="M214.3 85.5l-.4 .4M214.3 96.2l-.4 .4M214.4 97.4l3.1 3.1M214.5 85.5l-.4 .4M214.5 96.2l-.4 .4M214.6 84.7l-.8 .8M214.6 96.6l-.8 .8M214.7 85.5l-.4 .4M214.7 96.2l-.4 .4M214.9 85.5l-.4 .4M214.9 96.2l-.4 .4M215 85.5l-.3 .4"/>
<path d="M215 96.2l-.3 .4M215.2 85.5l-.4 .4M215.2 96.2l-.4 .4M215.4 85.5l-.4 .4M215.4 96.2l-.4 .4M215.6 85.5l-.4 .4M215.6 96.2l-.4 .4M215.7 85.9l5.6 5.6M215.8 85.5l-.4 .4M215.8 96.2l-.4 .4M215.9 97.4l1.7 1.8M216 85.5l-.5 .4"/>
<path d="M216 96.2l-.5 .4M216 84.7l-.8 .8M216 96.6l-.8 .8M216.1 85.5l-.3 .4M216.1 96.2l-.3 .4M216.3 85.5l-.4 .4M216.3 96.2l-.4 .4M216.5 85.5l-.4 .4M216.5 96.2l-.4 .4M216.7 85.5l-.4 .4M216.7 96.2l-.4 .4M216.9 85.5l-8.3 8.3"/>
<path d="M216.9 96.2l-.4 .4M217 85.5l-.4 .4M217 96.2l-.4 .4M217.2 85.5l-.4 .4M217.2 96.2l-.4 .4M217.4 85.5l-.4 .4M217.4 97.4l1.6 1.6M217.6 85.5l-.4 .4M217.6 96.2l-.4 .4M217.6 84.7l-.8 .8M217.6 96.6l-.8 .8M217.7 85.5l-.3 .4"/>
<path d="M217.7 96.2l-.3 .4M217.9 85.5l-.4 .4M217.9 96.2l-.4 .4M218 85.9l3.3 3.4M218 99l-.5 .3v.2v3.9l-.3 .2h-157.2M218 99h2.2M218.1 85.5l-.4 .4M218.1 96.2l-.4 .4M218.3 85.5l-.4 .4M218.3 96.2l-.4 .4M218.5 85.5l-.4 .4M218.5 96.2l-.4 .4"/>
<path d="M218.6 85.5l-.4 .4M218.6 96.2l-.4 .4M218.7 85.9l-10.1 10.2M218.8 85.5l-.4 .4M218.8 96.2l-.4 .4M218.9 97.4l3.1 3.2M219 85.5l-.4 .4M219 96.2l-.4 .4M219.1 84.7l-.9 .8M219.1 96.6l-.9 .8M219.2 85.5l-.4 .4M219.2 96.2l-.4 .4"/>
<path d="M219.4 85.5l-.4 .4M219.4 96.2l-.4 .4M219.5 83.1l1.6 1.5M219.5 85.5l-.4 .4M219.5 96.2l-.4 .4M219.7 85.5l-.4 .4M219.7 96.2l-.4 .4M219.9 85.5l-.4 .4M219.9 96.2l-.4 .4M220.1 85.5l-.4 .4M220.1 96.2l-.4 .4M220.2 85.9l1.1 1.1"/>
<path d="M220.2 85.5l-.3 .4M220.2 96.2l-.3 .4M220.2 83.1h-2.2l1.6 1.5M220.2 83.1l.5-.3v-.8l.6-.5h4.2l.5 .5v4.3a.53 .53 0 0 0 .6 .5h5.8l.2 .3v7.9l-.2 .3h-6.1l-.3 .5v4.3l-.5 .5h-4.2l-.6-.5a.98 .98 0 0 0-.2-1l-.3-.1M220.4 97.4l3.1 3.2M220.5 85.5l-.5 .4M220.5 96.2l-.5 .4M220.5 84.7l-.8 .8M220.5 96.6l-.8 .8M220.6 85.5l-.4 .4M220.6 96.2l-.4 .4M220.7 82.8l6.9 6.9"/>
<path d="M220.8 85.5l-.4 .4M220.8 96.2l-.4 .4M221 85.5l-.4 .4M221 96.2l-.4 .4M221.1 81.7l8 8M221.2 85.5l-.5 .4M221.2 96.2l-.5 .4M221.3 96.6h-12.7l-3 2.9M221.3 85.7l-.2 .2M221.3 92.3l-4.3 4.3M221.3 96.2l-.3 .4M221.3 96.4l-.2 .2"/>
<path d="M221.3 94.5l-1.7 1.7M221.3 90l-6.1 6.2M221.3 87.8l-8.4 8.4M221.3 96.8l3.7 3.8M221.3 95.3l4.7 4.8M221.3 93.8l4.7 4.8M221.3 92.4l4.7 4.7M221.3 90.8l4.8 4.8M221.3 89.3l2.7 2.8M221.3 87.9l2.5 2.5M221.3 86.3l3.3 3.4M221.3 84.9l4.8 4.8"/>
<path d="M221.3 85.4v.1M221.3 97.3v.1M222.4 81.5l3.6 3.6M223.9 81.5l2.1 2.1M224.2 89.7l-.8 1.3 .8 1.4M224.2 89.7h6.2M224.2 92.4h6.2M224.2 89.7v2.7M224.3 92.4l2.9 2.9M224.7 92.4l.2 .2M224.9 89.5l-.2 .2M225.4 81.5l.6 .6"/>
<path d="M225.8 92.4l2.9 2.9M227.3 92.4l2.9 2.9M227.7 86.8l2.7 2.8M228.8 92.4l2.9 2.9M229.2 86.8l2.7 2.7M230.3 92.4l.1 .1M230.4 89.7l.1-.2v3.1l-.1-.2M230.4 89.7v2.7M230.4 89.5h2M230.4 92.6h2M230.6 92.6l2 2.1M230.7 86.8l1.9 1.9"/>
<path d="M232.1 92.6l.5 .6M232.2 86.8l.4 .4M232.4 92.6l.2 .3M232.4 89.5v3.1M232.6 89.2l-.2 .3M45.4 100.3l.3 .3M56 103.1l1.3 1.2M57.2 102.7l1.5 1.6M58.4 102.4l1.6 1.6M59.6 102.1l.5 .6M60 103.1l.2-.3h3.9l.1 .3h.7l.2-.4h145.7l.2 .4h.6l.2-.3h3.9l.2 .3M60.2 101.9h2.9"/>
<path d="M60.2 101.9l-4.4 1.2M60.2 100.9v1M60.9 101.9l1.1 1.1M62.1 102.8l-.8 .8M62.4 101.9l1.1 1.1M63.7 101.7l.9 .9M63.9 100.6v.6a.76 .76 0 0 1-.8 .7M64.1 102.6h.1M64.2 100.6h.9M64.2 100.6l-.3 .3M64.2 100.7l1.4 1.4M64.2 100.6h.1"/>
<path d="M64.2 102.9l-.7 .7M65.1 100.6l.5 .5v1.4l-.1 .1h-1.3l-.2 .4h-2.9l-.2-.4h-.7l-.2 .4v1l-.2 .3h-3.8l-.2-.3v-3.1M65.1 100.6l.5 .6M65.1 100.6h.1M65.7 102a1.06 1.06 0 0 1 1.6 .2 .98 .98 0 0 1-1.7 0zM65.7 102.4l.6-.7 .8 .8M65.8 101.9l.8 .8 .6-.7M65.9 101.8l.9 .8M66 101.8l-.4 .4 .4 .4M66.1 101.7l.9 .9M66.7 102.7l-.9 .9M66.8 101.7l-.9 .9"/>
<path d="M66.9 101.8l.4 .4M67 101.8l-.9 .8M67.1 101.9l-.8 .8-.6-.7M67.2 102.4l-.6-.7-.8 .8M67.3 102.2l-.4 .4M68.9 101.9h138.6M68.9 101.9v.7M68.9 102.7l-.9 .9M70.4 101.9l.7 .7M71.1 102.7l-.9 .9M72.1 101.6h43.9l.3 .3M72.1 101.7l-.2 .2"/>
<path d="M72.7 101.9l.6 .7M72.7 101.6l-.2 .3M73.3 102.7l-.8 .9M73.5 101.6l-.3 .3M74.2 101.6l-.3 .3M74.9 101.9l.7 .7M75 101.6l-.3 .3M75.6 102.7l-.9 .9M75.7 101.6l-.3 .3M76.4 101.6l-.3 .3M77.1 101.9l.7 .7M77.2 101.6l-.3 .3"/>
<path d="M77.8 102.7l-.9 .9M77.9 101.6l-.3 .3M78.6 101.6l-.2 .3M79.3 101.9l.7 .7M79.4 101.6l-.3 .3M80 102.7l-.9 .9M80.1 101.6l-.2 .3M80.9 101.6l-.3 .3M81.6 101.9l.7 .7M81.6 101.6l-.3 .3M82.3 102.7l-1 .9M82.4 101.6l-.3 .3"/>
<path d="M83.1 101.6l-.3 .3M83.8 101.9l.7 .7M83.8 101.6l-.2 .3M84.5 102.7l-.9 .9M84.6 101.6l-.3 .3M85.3 101.6l-.2 .3M86 101.9l.7 .7M86.1 101.6l-.3 .3M86.7 102.7l-.9 .9M86.8 101.6l-.2 .3M87.6 101.6l-.3 .3M88.2 101.9l.7 .7"/>
<path d="M88.3 101.6l-.3 .3M89 102.7l-1 .9M89 101.6l-.2 .3M89.8 101.6l-.3 .3M90.4 101.9l.8 .7M90.5 101.6l-.3 .3M91.2 102.7l-.9 .9M91.2 101.6l-.2 .3M92 101.6l-.2 .3M92.7 101.9l.7 .7M92.7 101.6l-.2 .3M93.4 102.7l-.9 .9"/>
<path d="M93.5 101.6l-.3 .3M94.3 101.6l-.3 .3M94.9 101.9l.7 .7M95 101.6l-.3 .3M95.6 102.7l-.9 .9M95.7 101.6l-.3 .3M96.5 101.6l-.3 .3M97.1 101.9l.8 .7M97.2 101.6l-.3 .3M97.9 102.7l-1 .9M97.9 101.6l-.2 .3M98.7 101.6l-.3 .3"/>
<path d="M99.4 101.9l.7 .7M99.4 101.6l-.2 .3M100.1 102.7l-.9 .9M100.2 101.6l-.3 .3M100.9 101.6l-.3 .3M101.6 101.9l.7 .7M101.7 101.6l-.3 .3M102.3 102.7l-.9 .9M102.4 101.6l-.3 .3M103.1 101.6l-.2 .3M103.8 101.9l.7 .7M103.9 101.6l-.3 .3"/>
<path d="M104.5 102.7l-.9 .9M104.6 101.6l-.2 .3M105.4 101.6l-.3 .3M106.1 101.9l.6 .7M106.7 102.7l-.8 .9M106.9 101.6l-.3 .3M107.6 101.6l-.3 .3M108.3 101.9l.7 .7M108.4 101.6l-.3 .3M109 102.7l-.9 .9M109.8 101.6l-.3 .3M110.5 101.9l.7 .7"/>
<path d="M110.6 101.6l-.3 .3M111.2 102.7l-.9 .9M111.3 101.6l-.3 .3M112 101.6l-.2 .3M112.8 101.9l.6 .7M112.8 101.6l-.3 .3M113.4 102.7l-.9 .9M113.5 101.6l-.2 .3M114.3 101.6l-.3 .3M115 101.9l.7 .7M115.7 102.7l-1 .9M115.8 101.6l-.3 .3"/>
<path d="M116 100.7l-1.3 1.2M116 101.5l.4 .3M116.1 101.4l.4 .3M116.2 101.3l.4 .3M116.3 101.3l-.3 .3M116.4 101.3l-.4 .4M116.5 101.4l-.4 .4M116.6 101.6h43.9l.3 .3M116.6 101.5l-.4 .4M117.2 101.9l.7 .7M117.2 101.6l-.3 .3M117.9 102.7l-.9 .9"/>
<path d="M118 101.6l-.3 .3M118.7 101.6l-.3 .3M119.4 101.9l.7 .7M119.4 101.6l-.2 .3M120.1 102.7l-.9 .9M120.2 101.6l-.3 .3M120.9 101.6l-.2 .3M121.6 101.9l.8 .7M121.7 101.6l-.3 .3M122.4 102.7l-1 .9M122.4 101.6l-.2 .3M123.2 101.6l-.3 .3"/>
<path d="M123.9 101.6l-.3 .3M123.9 101.9l.7 .7M124.6 102.7l-.9 .9M124.7 101.6l-.3 .3M125.4 101.6l-.3 .3M126.1 101.9l.7 .7M126.1 101.6l-.2 .3M126.8 102.7l-.9 .9M126.9 101.6l-.3 .3M127.6 101.6l-.2 .3M128.3 101.9l.7 .7M128.4 101.6l-.3 .3"/>
<path d="M129 102.7l-.9 .9M129.1 101.6l-.3 .3M129.9 101.6l-.3 .3M130.5 101.9l.8 .7M130.6 101.6l-.3 .3M131.3 102.7l-.9 .9M131.3 101.6l-.3 .3M132.1 101.6l-.3 .3M132.8 101.9l.7 .7M132.8 101.6l-.3 .3M133.5 102.7l-.9 .9M133.5 101.6l-.2 .3"/>
<path d="M134.3 101.6l-.3 .3M135 101.6l-.2 .3M135 101.9l.7 .7M135.7 102.7l-.9 .9M135.8 101.6l-.3 .3M136.5 101.6l-.3 .3M137.2 101.9l.7 .7M137.3 101.6l-.3 .3M137.9 102.7l-.9 .9M138 101.6l-.3 .3M138.7 101.6l-.2 .3M139.5 101.9l.6 .7"/>
<path d="M139.5 101.6l-.3 .3M140.2 102.7l-.9 .9M140.2 101.6l-.2 .3M141 101.6l-.3 .3M141.7 101.9l.7 .7M141.7 101.6l-.2 .3M142.4 102.7l-.9 .9M142.5 101.6l-.3 .3M143.2 101.6l-.3 .3M143.9 101.9l.7 .7M144 101.6l-.3 .3M144.6 102.7l-.9 .9"/>
<path d="M144.7 101.6l-.3 .3M145.4 101.6l-.2 .3M146.2 101.6l-.3 .3M146.2 101.9l.6 .7M146.8 102.7l-.9 .9M146.9 101.6l-.2 .3M147.7 101.6l-.3 .3M148.4 101.9l.7 .7M148.4 101.6l-.3 .3M149.1 102.7l-1 .9M149.2 101.6l-.3 .3M149.9 101.6l-.3 .3"/>
<path d="M150.6 101.9l.7 .7M150.6 101.6l-.3 .3M151.3 102.7l-.9 .9M151.4 101.6l-.3 .3M152.1 101.6l-.3 .3M152.8 101.6l-.2 .3M152.8 101.9l.7 .7M153.5 102.7l-.9 .9M154.3 101.6l-.2 .3M155 101.9l.8 .7M155.1 101.6l-.3 .3M155.8 102.7l-1 .9"/>
<path d="M155.8 101.6l-.2 .3M156.6 101.6l-.3 .3M157.3 101.9l.7 .7M157.3 101.6l-.3 .3M158 102.7l-.9 .9M158.1 101.6l-.3 .3M158.8 101.6l-.3 .3M159.5 101.9l.7 .7M159.5 101.6l-.2 .3M160.2 102.7l-.9 .9M160.3 101.6l-.3 .3M160.5 100.7l-.9 .9"/>
<path d="M160.5 101.5l.4 .3M160.6 101.4l.4 .3M160.8 101.3l.3 .3M160.8 101.3l-.3 .3M160.9 101.3l-.4 .4M161.1 101.4l-.5 .4M161.1 101.6h43.9M161.1 101.5l-.3 .4M161.7 101.6l-.2 .3M161.7 101.9l.7 .7M162.5 102.7l-1 .9M162.5 101.6l-.3 .3"/>
<path d="M163.2 101.6l-.2 .3M164 101.6l-.3 .3M164 101.9l.7 .7M164.7 102.7l-.9 .9M164.7 101.6l-.3 .3M165.5 101.6l-.3 .3M166.2 101.6l-.3 .3M166.2 101.9l.7 .7M166.9 102.7l-.9 .9M166.9 101.6l-.2 .3M167.7 101.6l-.3 .3M168.4 101.6l-.2 .3"/>
<path d="M168.4 101.9l.7 .7M169.1 102.7l-.9 .9M169.2 101.6l-.3 .3M169.9 101.6l-.2 .3M170.6 101.9l.7 .7M170.7 101.6l-.3 .3M171.3 102.7l-.8 .9M171.4 101.6l-.3 .3M172.1 101.6l-.2 .3M172.9 101.6l-.3 .3M172.9 101.9l.7 .7M173.6 102.7l-.9 .9"/>
<path d="M173.6 101.6l-.3 .3M174.3 101.6l-.2 .3M175.1 101.6l-.3 .3M175.1 101.9l.7 .7M175.8 102.7l-.9 .9M175.8 101.6l-.2 .3M176.6 101.6l-.3 .3M177.3 101.6l-.2 .3M177.3 101.9l.7 .7M178 102.7l-.9 .9M178.1 101.6l-.3 .3M178.8 101.6l-.3 .3"/>
<path d="M179.6 101.6l-.3 .3M179.6 101.9l.6 .7M180.2 102.7l-.9 .9M180.3 101.6l-.3 .3M181 101.6l-.2 .3M181.8 101.9l.7 .7M181.8 101.6l-.3 .3M182.5 102.7l-.9 .9M182.5 101.6l-.2 .3M183.3 101.6l-.3 .3M184 101.6l-.3 .3M184 101.9l.7 .7"/>
<path d="M184.7 102.7l-.9 .9M184.8 101.6l-.3 .3M185.5 101.6l-.3 .3M186.2 101.6l-.3 .3M186.2 101.9l.7 .7M186.9 102.7l-.9 .9M187 101.6l-.3 .3M187.7 101.6l-.2 .3M188.4 101.6l-.2 .3M188.4 101.9l.8 .7M189.2 102.7l-1 .9M189.2 101.6l-.2 .3"/>
<path d="M190 101.6l-.3 .3M190.7 101.6l-.3 .3M190.7 101.9l.7 .7M191.4 102.7l-.9 .9M191.5 101.6l-.3 .3M192.2 101.6l-.3 .3M192.9 101.9l.7 .7M192.9 101.6l-.3 .3M193.6 102.7l-.9 .9M193.7 101.6l-.3 .3M194.4 101.6l-.3 .3M195.1 101.9l.8 .7"/>
<path d="M195.9 102.7l-1 .9M195.9 101.6l-.3 .3M196.6 101.6l-.2 .3M197.4 101.6l-.3 .3M197.4 101.9l.7 .7M198.1 102.7l-.9 .9M198.9 101.6l-.3 .3M199.6 101.9l.7 .7M199.6 101.6l-.3 .3M200.3 102.7l-.9 .9M200.3 101.6l-.2 .3M201.8 101.6l-.2 .3"/>
<path d="M201.8 101.9l.7 .7M202.5 102.7l-.9 .9M202.6 101.6l-.3 .3M203.3 101.6l-.2 .3M204.1 101.6l-.3 .3M204.1 101.9l.6 .7M204.7 102.7l-.8 .9M204.8 101.6l-.3 .3M205 100.7l-.9 .9M206.2 101.5l.4 .4M206.2 101.3a.5 .5 0 0 1 .6-.2 .5 .5 0 0 1 .3 .6 .5 .5 0 0 1-.6 .2 .5 .5 0 0 1-.3-.6zM206.3 101.9l.7 .7"/>
<path d="M206.3 101.3l.5 .5M206.4 101.2l-.2 .1M206.6 101.2l.5 .5-.1 .1-.6-.6M206.7 101.1l-.5 .5M206.9 101.2l-.6 .5M206.9 101.2l.3 .3M207 102.7l-.9 .9M207 101.2l-.5 .6M207.1 101.4l-.4 .5M208.6 101.6l.2 .1h1.5v.8l.1 .1h1.2l.3 .4h2.9l.2-.4h.7l.2 .4v.6M208.6 100.6l1.1 1.1M208.6 101.2l-1.1 1.1"/>
<path d="M208.7 102.4l.6-.7 .8 .8M208.7 102a1.04 1.04 0 0 1 1.6 .2 .98 .98 0 0 1-1.7 0zM208.8 101.9l.8 .8 .6-.7M208.9 101.8l.9 .9M209 101.8l-.4 .4 .4 .4M209.1 101.8l.9 .8M209.8 101.8l-.9 .8M209.9 101.8l.4 .4-.4 .4M210 101.8l-1.7 1.8M210.1 101.9l-.8 .8-.6-.7M210.2 102.4l-.6-.7-.9 .9M210.3 102.3l.3 .3"/>
<path d="M211.1 103.1l-.6 .5M213.6 102.8l-.9 .8M214.9 102.6h.1M215.8 102.8l-.8 .8M215.9 103.4l.1 .2M60.9 136.8h12.2M74.2 136.8h4.2M76.3 121.5v12.2M76.3 134.7v4.3M79.5 136.8h12.1M125.1 136.8h11.5M137.7 136.8h4.2"/>
<path d="M139.8 122.2v11.5M139.8 134.7v4.3M143 136.8h11.5M76.3 140v12.2M139.8 140v11.5"/>
<circle cx="116.3" cy="80.5" r=".3"/>
<circle cx="160.8" cy="80.5" r=".3"/>
<circle cx="116.3" cy="101.6" r=".3"/>
<circle cx="160.8" cy="101.6" r=".3"/>
<circle cx="76.3" cy="136.8" r="13.2"/>
<circle cx="76.3" cy="136.8" r="12.1"/>
<circle cx="76.3" cy="136.8" r="13"/>
<circle cx="76.3" cy="136.8" r="7.9"/>
<circle cx="76.3" cy="136.8" r="2.9"/>
<circle cx="76.3" cy="136.8" r="10.9"/>
<circle cx="76.3" cy="136.8" r="9.5"/>
<circle cx="76.3" cy="136.8" r="9.3"/>
<circle cx="139.8" cy="136.8" r="12.3"/>
<circle cx="139.8" cy="136.8" r="12.6"/>
<circle cx="139.8" cy="136.8" r="1.59"/>
<circle cx="139.8" cy="136.8" r="9"/>
<circle cx="139.8" cy="136.8" r="9.5"/>
<circle cx="139.8" cy="136.8" r="4"/>
<circle cx="139.8" cy="136.8" r="4.2"/>
<circle cx="139.8" cy="136.8" r="1.31"/>
</g>
<path d="M60.9 79.4h3.3M211.7 79.4h3.3M224.9 89.5h5.6M224.9 92.6h5.6M60.9 102.6h3.3M211.7 102.6h3.3" fill="none" stroke="#000" stroke-width=".17" stroke-dasharray="1.1 1.1"/>
<path d="M224.7 89.7v2.7" fill="none" stroke="#000" stroke-width=".17" stroke-dasharray="1.1 1.1" stroke-dashoffset=".3"/>
<path d="M42.4 91h193.1" fill="none" stroke="#000" stroke-width=".17" stroke-dasharray="3.2 1.1 .3 .7"/>
<path d="M60 79h4.2M211.6 79h4.3M60 103.1h4.2M211.6 103.1h4.3" fill="none" stroke="#000" stroke-width=".17" stroke-dasharray="1.1 1.1" stroke-dashoffset=".6"/>
<text font-size="4.9" x="220.9" y="198.4">A</text>
<text font-size="4.4" x="235.1" y="198.5">ASSY DWG</text>
<text font-size="3.5" x="224.6" y="16.3">REVISIONS</text>
<text font-size="3.3" x="87.9" y="171.7">RELOAD KIT IDENTIFICATION</text>
<g font-size="3.2">
<text x="19.4" y="21.2">NOTES:</text>
<text x="19.4" y="27.5">1. MOTOR ASSEMBLY SHOWN WITH</text>
<text x="23.8" y="30.6">SPECIFIED MOTOR HARDWARE &amp;</text>
<text x="23.8" y="33.8">RELOAD KIT.</text>
<text x="60.5" y="160.6">VIEW AFT CLOSURE</text>
<text x="120.2" y="160.3">VIEW FORWARD CLOSURE</text>
<text x="24" y="171.9">SUPPLIER DATA</text>
<text x="14.7" y="176.6">AEROTECH DIV. RCS RMC INC.</text>
</g>
<g font-size="3.1">
<text x="65.8" y="176.6">12126P</text>
<text x="91.7" y="176.7">L1256WS-P</text>
</g>
<g font-size="2.9">
<text x="27.5" y="10.4">8</text>
<text x="59.3" y="10.4">7</text>
<text x="91" y="10.4">6</text>
<text x="122.8" y="10.4">5</text>
<text x="154.5" y="10.4">4</text>
<text x="186.3" y="10.4">3</text>
<text x="218" y="10.4">2</text>
<text x="249.8" y="10.4">1</text>
<text x="8.7" y="32.2">E</text>
<text x="269" y="32.2">E</text>
<text x="8.6" y="70.3">D</text>
<text x="268.9" y="70.3">D</text>
<text x="8.6" y="108.4">C</text>
<text x="268.9" y="108.4">C</text>
<text x="8.7" y="146.5">B</text>
<text x="269" y="146.5">B</text>
<text x="8.7" y="184.6">A</text>
<text x="269" y="184.6">A</text>
<text x="27.5" y="207.2">8</text>
<text x="59.3" y="207.2">7</text>
<text x="91" y="207.2">6</text>
<text x="122.8" y="207.2">5</text>
<text x="154.5" y="207.2">4</text>
<text x="186.3" y="207.2">3</text>
<text x="218" y="207.2">2</text>
<text x="249.8" y="207.2">1</text>
</g>
<g font-size="2.8">
<text x="195.3" y="67.8">13</text>
<text x="38.8" y="75.5">3</text>
<text x="78.5" y="74.7">4</text>
<text x="104.2" y="74.4">6</text>
<text x="130.6" y="74.4">14</text>
<text x="151.2" y="74.4">7</text>
<text x="190.8" y="75.8">8</text>
<text x="218" y="74.4">9</text>
<text x="236.3" y="72.2">11</text>
<text x="30.8" y="89.5">1</text>
<text x="44.2" y="110.2">2</text>
<text x="89.3" y="110.6">5</text>
<text x="233.9" y="110">12</text>
<text x="194.1" y="114.6">10</text>
<text x="224.5" y="189.8">HP 75/3840 MOTOR WITH</text>
<text x="224.8" y="192.6">L1256WS-P RELOAD KIT</text>
</g>
<g font-size="2.1">
<text x="192.6" y="129.3">2</text>
<text x="197.9" y="129.3">00036</text>
<text x="216.6" y="129.2">GRAIN SPACER O-RINGS (2-1/2&quot; X 1/16&quot;) 036</text>
<text x="263.4" y="129.3">14</text>
<text x="192.6" y="135.5">1</text>
<text x="192.6" y="132.6">1</text>
<text x="197.9" y="135.5">75FCP</text>
<text x="197.9" y="132.6">00142</text>
<text x="216.6" y="135.4">FORWARD CLOSURE (PLUGGED)</text>
<text x="216.6" y="132.4">FORWARD SEAL DISK O-RING</text>
<text x="263.4" y="136">12</text>
<text x="263.4" y="132.4">13</text>
<text x="192.6" y="141.8">1</text>
<text x="192.6" y="138.5">1</text>
<text x="197.9" y="141.8">03287</text>
<text x="198.1" y="138.6">03080</text>
<text x="216.5" y="142">SMOKE CHARGE(1.305&quot; O.D. X 1.5&quot;)</text>
<text x="216.5" y="138.5">SMOKE CHG INSULATOR (1.5&quot; O.D. X 1.5&quot;)</text>
<text x="263.4" y="142.1">10</text>
<text x="263.4" y="139">11</text>
<text x="192.5" y="148">1</text>
<text x="192.6" y="144.8">1</text>
<text x="197.9" y="144.8">00230</text>
<text x="198" y="148">75FSDSS</text>
<text x="216.3" y="148">FORWARD SEAL DISK</text>
<text x="216.4" y="144.9">FORWARD O-RING (2.75&quot; O.D. X 1/8&quot;) 230</text>
<text x="264.1" y="148.1">8</text>
<text x="264.2" y="145.3">9</text>
<text x="192.6" y="154.2">1</text>
<text x="192.6" y="151.2">3</text>
<text x="197.9" y="154.3">7538C</text>
<text x="197.9" y="151.2">03WS75-1</text>
<text x="216.3" y="154.4">CASE</text>
<text x="264.1" y="154.4">6</text>
<text x="264.3" y="151.3">7</text>
<text x="192.6" y="160.7">1</text>
<text x="192.6" y="157.5">1</text>
<text x="197.9" y="160.6">00230</text>
<text x="197.9" y="157.5">03035-3</text>
<text x="216.2" y="160.7">AFT O-RING (2.75&quot; O.D. X 1/8&quot;) 230</text>
<text x="216.4" y="157.5">PHENOLIC LINER (2.727&quot; O.D. X 16.375&quot;)</text>
<text x="264.1" y="160.7">4</text>
<text x="264.1" y="157.7">5</text>
<text x="192.6" y="166.9">1</text>
<text x="192.6" y="163.8">1</text>
<text x="197.9" y="167">75ACC</text>
<text x="197.9" y="163.9">01770</text>
<text x="216.1" y="166.8">AFT CLOSURE</text>
<text x="216.2" y="163.8">HP 75MM NOZZLE (.685&quot; DT UNDRILLED)</text>
<text x="264.2" y="167">2</text>
<text x="264.2" y="164">3</text>
<text x="192.5" y="170.1">1</text>
<text x="197.9" y="169.9">04214</text>
<text x="216.1" y="170.2">NOZZLE CAP (2.25&quot; I.D.)</text>
<text x="264.1" y="170.3">1</text>
<text x="165.7" y="184">MATERIAL</text>
<text x="166.3" y="190">NOTED</text>
<text x="165.9" y="196.1">FINISH</text>
<text x="68" y="201.7">PART NUMBER</text>
<text x="119.1" y="201.7">DESCRIPTION</text>
</g>
<g font-size="1.9">
<text x="246.4" y="180">2113 W. 850 N. Street</text>
<text x="245.7" y="181.8">Cedar City, Utah 84721</text>
<text x="246.9" y="185.6">(435) 865-7120 (Fax)</text>
<text x="247.3" y="183.7">(435) 865-7100 (Ph)</text>
</g>
<text font-size="1.7" x="216.3" y="151.3">PROP GRAINS (2.557&quot; O.D. X 5.188&quot; X .875&quot; CORE)</text>
<text font-size="1.5" x="250.9" y="24.4">12 / 30 / 19</text>
<g font-size="1.4">
<text x="205" y="24.4">FUTURE</text>
<text x="213.5" y="24.4">A</text>
<text x="217.3" y="24.3">FIRST RELEASE ISSUE</text>
<text x="166.5" y="170.6">UNLESS OTHERWISE SPECIFIED</text>
<text x="167.5" y="172.7">DIMENSIONS ARE IN INCHES</text>
<text x="191.6" y="173.2">QTY</text>
<text x="200.4" y="173.2">PART NUMBER</text>
<text x="235.4" y="173.2">DESCRIPTION</text>
<text x="263" y="173.1">ITEM</text>
<text x="167.1" y="179.2">+/- .010</text>
<text x="168.2" y="177.4">.XX</text>
<text x="175.7" y="179.2">+/- .005</text>
<text x="176.3" y="177.4">.XXX</text>
<text x="183.2" y="179.2">+/- 2 deg.</text>
<text x="183.5" y="177.4">ANGLES</text>
<text x="196.2" y="179.3">CONTRACT NUMBER</text>
<text x="220.9" y="176.3">LIST OF MATERIAL</text>
<text x="191.2" y="189.5">PREP</text>
<text x="197.9" y="189.5">G. ROSENFIELD</text>
<text x="210.6" y="189.5">12 / 19</text>
<text x="191.2" y="192.7">CHKR</text>
<text x="191.2" y="195.9">APVD</text>
<text x="217" y="195.2">SIZE</text>
<text x="227.2" y="195.2">NUMBER</text>
<text x="191.2" y="198.9">APVD</text>
<text x="217.1" y="202.3">SCALE</text>
<text x="223.9" y="202.3">1 / 3</text>
<text x="255.6" y="202.3">SHEET 1 OF 1</text>
</g>
<g font-size="1.1">
<text x="203.8" y="20.9">EFFECTIVITY</text>
<text x="228.9" y="20.9">DESCRIPTION</text>
<text x="253.2" y="20.8">DATE</text>
<text x="259.7" y="20.8">APPROVED</text>
</g>
<text font-size="1" x="212.3" y="20.9">REV</text>
</svg>
